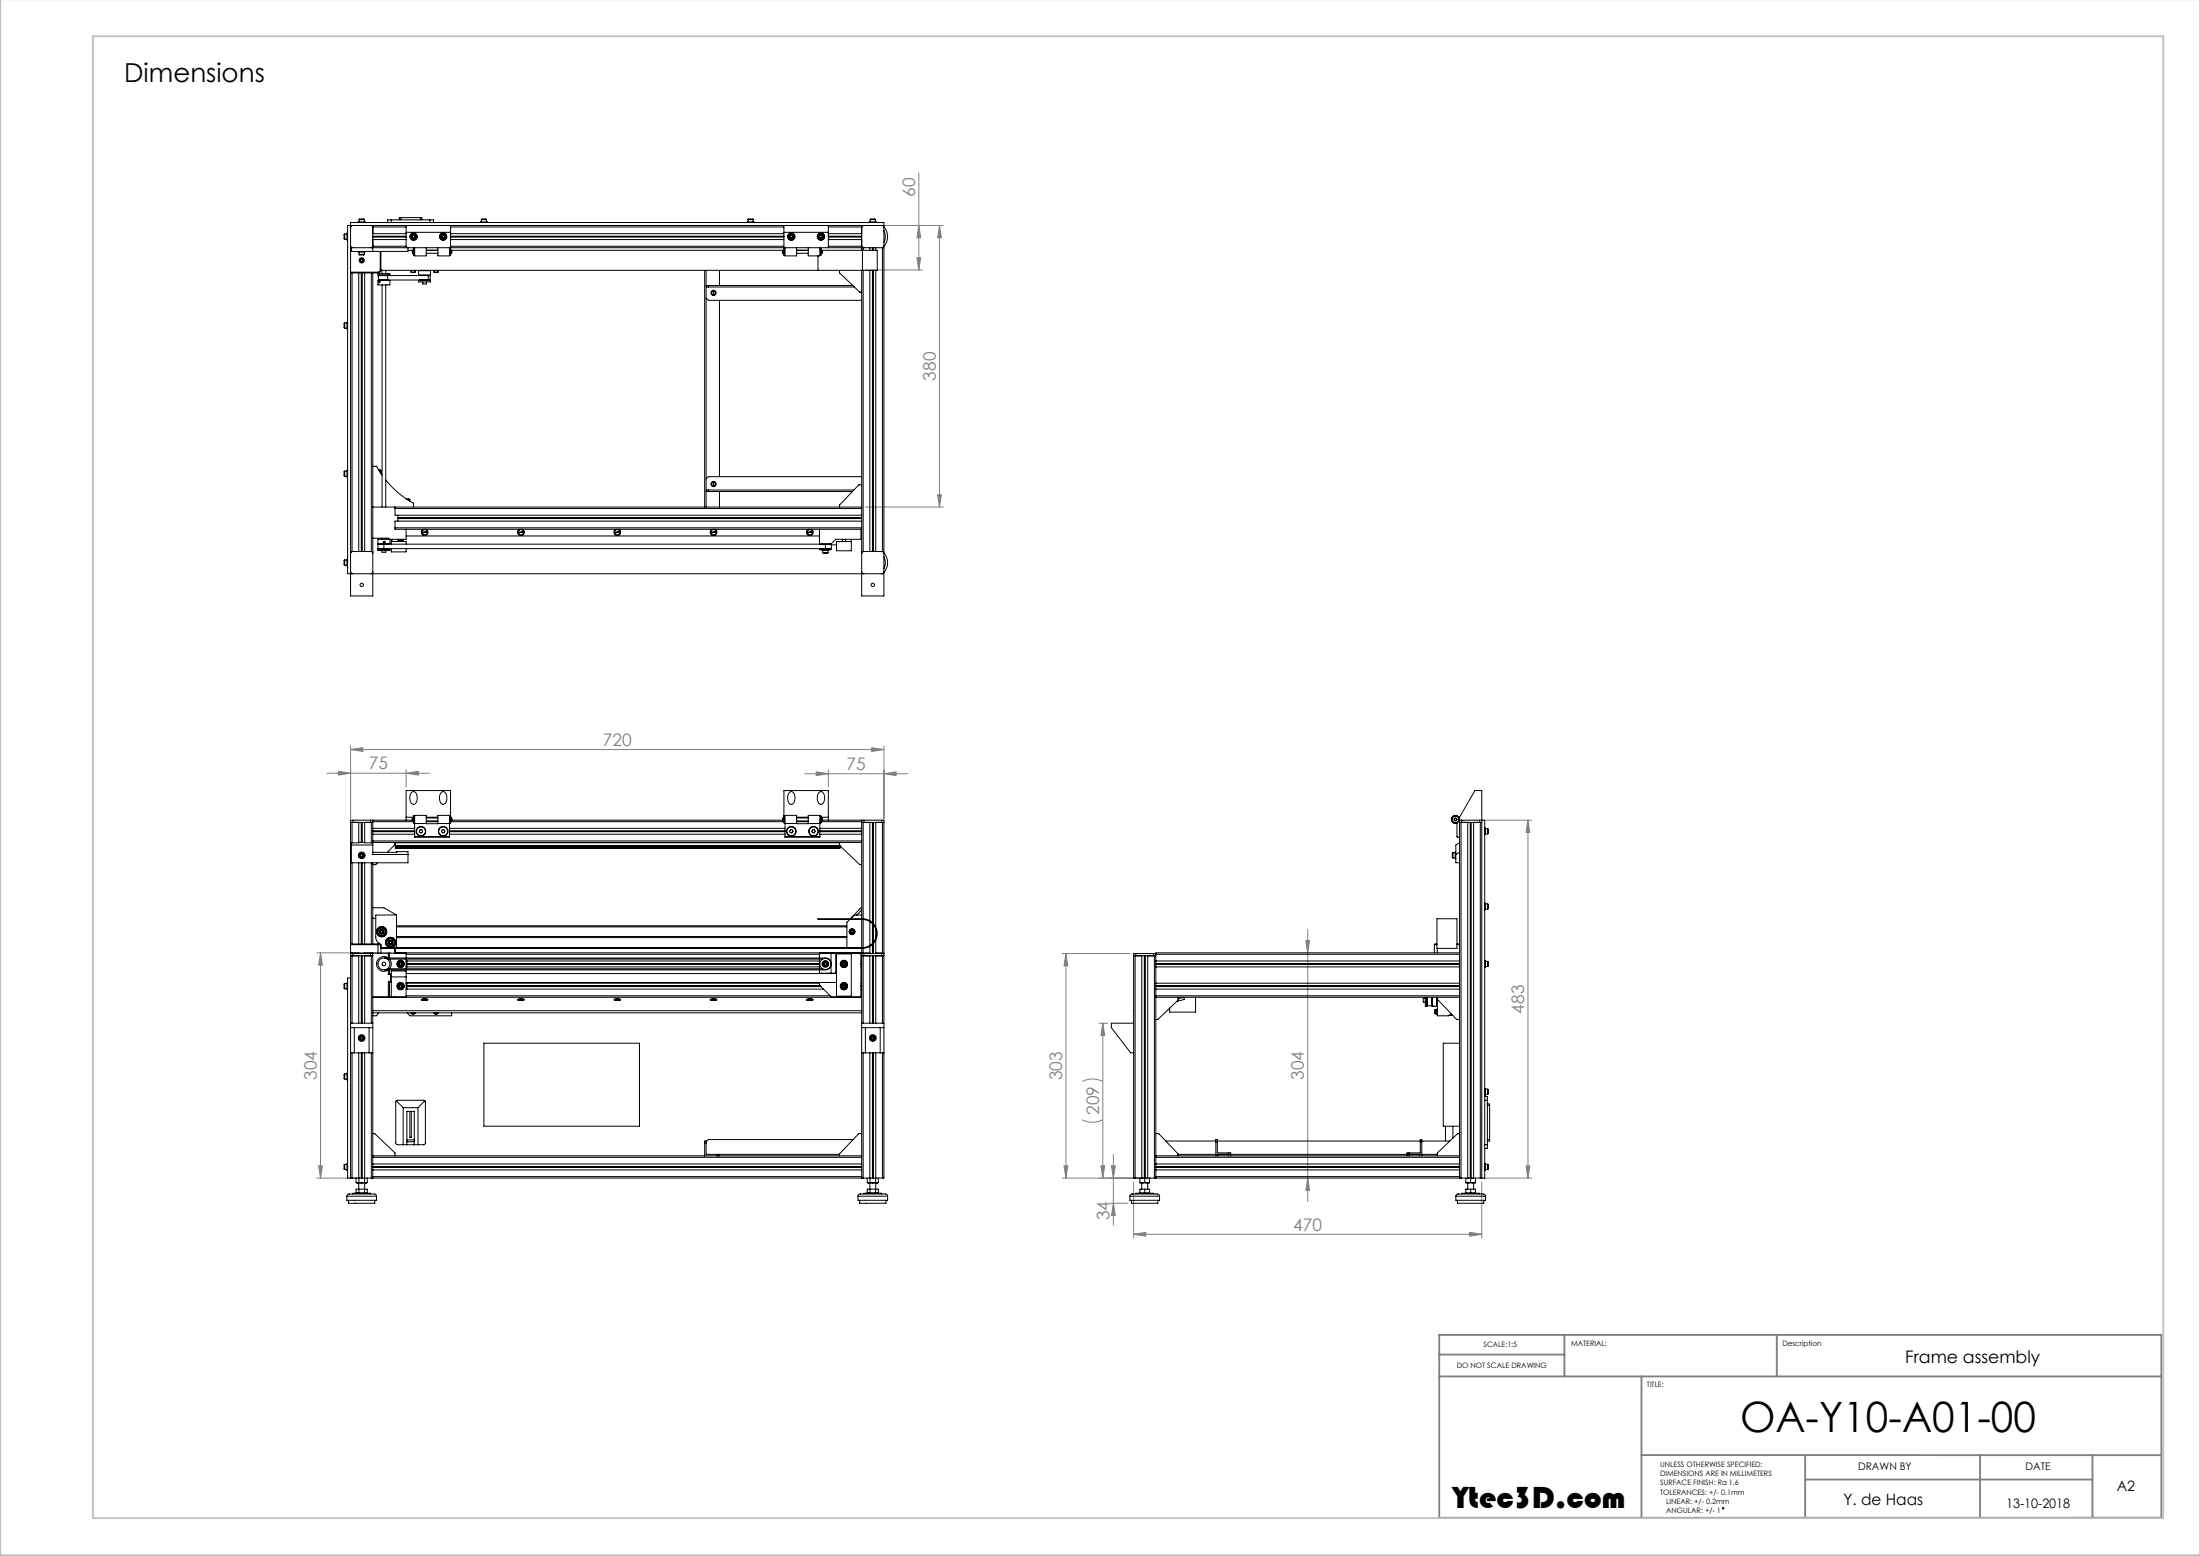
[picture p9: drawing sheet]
<svg xmlns="http://www.w3.org/2000/svg" width="594mm" height="420mm" viewBox="0 0 594 420" stroke-linecap="round" stroke-linejoin="round" font-family="sans-serif">
<circle cx="465.3" cy="407.1" r=".19" fill="none" stroke="#000" stroke-width=".27"/>
<path d="M388.6 365.6h33.8M388.6 371.5h195M422.4 360.3v11.2M443.2 371.5v38.3M479.7 360.3v11.2M443.2 392.8h140.4M487.4 399.4h77.6M487.4 392.8v17M534.6 392.8v16.9M565 392.8v16.9M388.6 409.7h195v-49.4h-195v49.5" fill="none" stroke="#808080" stroke-width=".5"/>
<path d="M.1 -.1v419.9h594M25.1 9.8h559v400h-559z" fill="none" stroke="#c0c0c0" stroke-width=".5"/>
<g fill="none" stroke="#808080" stroke-width=".27">
<path d="M248.1 46.6v26.3M224.7 60.9h30M233.7 72.9h15.4M247.6 69.6h1l-.5 3.3zM248.1 60.9l.5 3.3h-1zM253.7 60.9l.5 3.3h-1zM253.7 60.9v76M233.7 136.9h21M253.2 133.6h1l-.5 3.3zM88.3 208.7h27.7M91.4 208.2l3.3 .5-3.3 .5zM94.7 202.3l3.3-.5v1z"/>
<path d="M94.7 201.3v19.7M94.7 202.3h144M109.7 208.7l3.3-.5v1zM109.7 207.7v4.7M217.3 208.8h27.7M220.4 208.3l3.3 .5-3.3 .6zM223.7 207.8v4.6M235.4 201.8l3.3 .5-3.3 .5zM238.7 208.8l3.3-.5v1.1zM238.7 201.3v19.7M401.1 221.4h12.4M412.5 221.4l.6 3.3h-1.1z"/>
<path d="M412.5 221.4v96.6M85.5 257.2h20.2M86.5 257.2v60.8M86.5 257.2l.5 3.3h-1zM286.8 257.4h18.3M287.8 257.4v60.6M287.8 257.4l.5 3.3h-1zM352.6 253.9h1l-.5 3.3zM353.1 250.8v73.5M296.8 276.2h2.3M297.8 276.2l.5 3.3h-1.1zM297.8 276.2v41.8"/>
<path d="M292.2 291.9a6.2 6.2 0 0 1 5.6 0M85.5 318h12M86 314.7h1l-.5 3.3zM286.8 318h23.9M287.3 314.7h1l-.5 3.3zM292.2 302.3a6.2 6.2 0 0 0 5.6 0M297.2 314.7h1.1l-.5 3.3zM300.1 314.7h1l-.5 3.3zM300.6 311.6v19.1M306.1 319v15.2M353.1 318l.5 3.3h-1zM400.1 319v15.2"/>
<path d="M400.7 318h12.8M412 314.7h1.1l-.6 3.3zM299.6 324.8h4.9M300.6 324.8l.5 3.3h-1zM306.1 333.2l3.3-.6v1.1zM306.1 333.2h94M396.8 332.6l3.3 .6-3.3 .5z"/>
</g>
<g fill="#808080">
<path d="M109.7 208.7l3.3-.5v1zM91.4 208.2l3.3 .5-3.3 .5z"/>
<path d="M94.7 202.3l3.3-.5v1zM235.4 201.8l3.3 .5-3.3 .5zM220.4 208.3l3.3 .5-3.3 .6zM238.7 208.8l3.3-.5v1.1z"/>
<path d="M306.1 333.2l3.3-.6v1.1zM396.8 332.6l3.3 .6-3.3 .5z"/>
<path d="M412 314.7h1.1l-.6 3.3zM412.5 221.4l.6 3.3h-1.1zM353.1 318l.5 3.3h-1zM352.6 253.9h1l-.5 3.3zM300.6 324.8l.5 3.3h-1zM300.1 314.7h1l-.5 3.3z"/>
<path d="M247.6 69.6h1l-.5 3.3zM248.1 60.9l.5 3.3h-1z"/>
<path d="M86.5 257.2l.5 3.3h-1zM86 314.7h1l-.5 3.3zM287.8 257.4l.5 3.3h-1zM287.3 314.7h1l-.5 3.3z"/>
<path d="M253.7 60.9l.5 3.3h-1zM253.2 133.6h1l-.5 3.3z"/>
<path d="M297.8 276.2l.5 3.3h-1.1zM297.2 314.7h1.1l-.5 3.3z"/>
</g>
<g fill="none" stroke="#000" stroke-width=".27">
<path d="M96.8 60l-.4 .1M96.8 59.9h1.8M96.8 59.9v.2M97 59.3l.1-.2h1.1l.2 .2M97 59.3h1.4M97 59.3v.6M98.4 59.3v.6M98.6 60l.3 .1M98.6 59.9v.2M105.7 59.3v.8M108.2 58.7h-.4v.6M108.2 58.7v.6"/>
<path d="M108.2 58.7h5.3M113.5 58.7h.4v.6M113.5 58.7v.6M116.1 59.3v.8M130 59.3l.1-.2h1.1l.2 .2M130 59.3h1.4M130 59.3v.6M131.4 59.3v.6M202 59.3l.1-.2h1.1l.2 .2M202 59.3h1.4M202 59.3v.6M203.4 59.3v.6"/>
<path d="M234.8 60l-.4 .1M234.8 59.9h1.8M234.8 59.9v.2M235 59.3l.1-.2h1.1l.2 .2M235 59.3h1.4M235 59.3v.6M236.4 59.3v.6M236.6 60l.3 .1M236.6 59.9v.2M93.1 63.2l-.2 .1v1.1l.2 .2M93.1 63.2v1.4M93.1 64.6h.6"/>
<path d="M93.1 63.2h.6M93.8 64.8l.1 .3M93.9 63h-.2v1.8h.2M93.9 62.6l-.1 .4M94.7 66.9h.4l-.4-.4v82.8l.4-.4M94.7 73.5h7.4M94.7 73.7h7.4M94.9 66.9v1h15.3v-1M95.1 60.9l-.4 .4M95.1 73.7v75.2M95.3 60.9l-.5 .1-.1 .5M96.8 67.9v.1h1.8v-.1"/>
<path d="M96.9 73.7v75.2M97 68.7l.1 .1h1.1l.2-.1M97 68.7h1.4M97 68v.7M97.4 70.1l.3-.2 .3 .2v.3l-.3 .2-.3-.2zM97.6 73.7v75.2M97.7 73.7v75.2M97.8 73.7v75.2M98.4 68v.7M98.5 73.7v75.2M100.1 60.9l.4 .1 .2 .5M100.3 60.9l.4 .4"/>
<path d="M100.3 73.7v75.2M100.7 66.3l-.2 .4-.4 .2h-4.8l-.5-.2-.1-.4v-6.2h144v.8h-144.8v94h1.2l-.4-.4v6.4h6v-6.4l-.4 .4h132.8l-.4-.4v6.4h6v-6h-.4l.4-.4M100.7 60.9v.4M100.7 66.5v1.4M100.7 66.5l-.4 .4h132.4M100.7 73.7v75.6l-.4-.4M100.7 61.3v5.2M100.7 63.1h9M100.7 64.7h9M100.7 63.8h9M100.7 63.9h9M100.7 64h9"/>
<path d="M100.7 61.3h9M100.7 66.5h9M102 75.7h3.3v1.2h-3.3zM102 73.9h3.3v.4h-3.3zM102.1 73.5v.2M102.4 74.3v.1M102.4 75.6v.1M102.5 74.3v.1M102.5 75.6v.1M102.6 74.3v.1M102.6 75.6v.1M102.7 72.9l-.2 .4-.4 .2"/>
<path d="M102.7 72.9h.2a.8 .8 0 0 1-.8 .8M102.7 67.9v5M102.8 74.3v.1M102.8 75.6v.1M102.9 67.9v5.1h130M102.9 74.3v.1M102.9 75.6v.1M103 74.3v.1M103 75.6v.1M103.1 74.3v.1M103.1 75.6v.1M103.2 73v.9"/>
<path d="M103.2 76.9v60M103.2 74.3v.1M103.2 75.6v.1M103.3 74.3v.1M103.3 75.6v.1M103.4 74.3v.1M103.4 75.6v.1M103.6 74.3v.1M103.6 75.6v.1M103.7 74.3v.1M103.7 75.6v.1M103.8 74.3v.1"/>
<path d="M103.8 75.6v.1M103.9 74.3v.1M103.9 75.6v.1M104 74.3v.1M104 75.6v.1M104.1 74.3v.1M104.1 75.6v.1M104.2 73v.9M104.2 76.9v60M104.2 74.3v.1M104.2 75.6v.1M104.4 74.3v.1"/>
<path d="M104.4 75.6v.1M104.6 74.3v.1M104.6 75.6v.1M104.7 74.4h-2.5v1.2h2.5M104.7 74.4h11.4v1.2h-11.4M104.7 74.4v1.2M104.7 60.1v-.8h12.4v.8M104.7 74.3v.1M104.7 75.6v.1M104.8 74.3v.1M104.8 75.6v.1M104.9 74.3v.1"/>
<path d="M104.9 75.6v.1M109.7 60.9v6M109.7 62.7h12M110.2 67.6h1.4M111 73.4l.1 .2 1-.2M111 73.4h1.1M111 73v.4M111.3 67.7l.1-.1v.8zM111.4 68.4h.2M111.5 63.6h.3l.2 .3-.2 .3h-.3l-.2-.3zM111.8 67.1h-.2v1.8h.2M112 66.9v2.2h3.1v-2.2"/>
<path d="M112 67a1.01 1.01 0 0 0-.2 1.2v.8h.2M112.1 73v.4M113 73.1h3.2v1.2h-3.2zM113 75.7h3.2v.4h-3.2zM113.4 74.3v.1M113.4 75.6v.1M113.5 74.3v.1M113.5 75.6v.1M113.6 74.3v.1M113.6 75.6v.1M113.7 74.3v.1M113.7 75.6v.1"/>
<path d="M113.8 74.3v.1M113.8 75.6v.1M114 74.3v.1M114 75.6v.1M114.1 76.1v.6h1v-.6M114.1 73v.1M114.2 74.3v.1M114.2 75.6v.1M114.3 74.3v.1M114.3 75.6v.1M114.4 74.3v.1M114.4 75.6v.1"/>
<path d="M114.6 74.3v.1M114.6 75.6v.1M114.7 74.3v.1M114.7 75.6v.1M114.8 74.3v.1M114.8 75.6v.1M115 74.3v.1M115 75.6v.1M115.1 74.3v.1M115.1 75.6v.1M115.1 67.6h3.1M115.1 68.4h3.1"/>
<path d="M115.1 73v.1M115.2 74.3v.1M115.2 75.6v.1M115.3 74.3v.1M115.3 75.6v.1M115.4 74.3v.1M115.4 75.6v.1M115.5 74.3v.1M115.5 75.6v.1M115.6 74.3v1.4M115.7 74.3v.1M115.7 75.6v.1"/>
<path d="M115.8 74.3v.1M115.8 75.6v.1M115.9 74.3v.1M115.9 75.6v.1M117.2 73.4l.1 .2 1-.2M117.2 73.4h1.1M117.2 73v.4M118.2 66.9v2.2h3.2v-2.2M118.3 73v.4M119.5 63.6h.3l.2 .3-.2 .3h-.3l-.2-.3zM121.4 67a1.01 1.01 0 0 1 .1 1.2v.8h-.1M121.5 67.1h.2v1.8h-.2"/>
<path d="M121.7 60.9v6M121.7 63.1h90M121.7 64.7h90M121.7 63.8h90M121.7 63.9h90M121.7 64h90M121.7 61.3h90M121.7 66.5h90M121.7 67.6h89.9M121.7 68.4h.2M121.9 67.6v.8zM129.8 60.1v-.2h1.8v.2"/>
<path d="M190.3 73v63.9M190.7 73v63.9M190.7 77.1h39.5M190.7 77.5h40M191.3 77.1v.4M192.2 78.7l.4-.2v1.1l-.5-.3zM192.6 78.6h.1M192.6 79.5h.1M192.7 78.5a.56 .56 0 0 1 .5 .6 .56 .56 0 0 1-.5 .5zM194.3 73v4.1M201.8 60.1v-.2h1.8v.2M211.3 67.7l.1-.1v.8z"/>
<path d="M211.4 68.4h.2M211.7 60.9v6M211.7 62.7h12M211.8 67.1h-.2v1.8h.2M212 66.9v2.2h3.1v-2.2M212 67a1.01 1.01 0 0 0-.2 1.2v.8h.2M213.5 63.6h.3l.2 .3-.2 .3h-.3l-.2-.3zM215.1 67.6h3.1M215.1 68.4h3.1M218.2 66.9v2.2h3.2v-2.2M220.9 69.1v3.9M221.4 67a1.01 1.01 0 0 1 .1 1.2v.8h-.1"/>
<path d="M221.5 63.6h.3l.2 .3-.2 .3h-.3l-.2-.3zM221.5 67.1h.2v1.8h-.2M221.7 67.6h11.2M221.7 68.4h.2M221.9 67.6v.8zM223.7 60.9v6M223.7 63.1h9M223.7 64.7h9M223.7 63.8h9M223.7 63.9h9M223.7 64h9M223.7 61.3h9"/>
<path d="M223.7 66.5h9M226.7 73v.7l5.4 5.1 .6 .1M232.7 66.3l.1 .4 .5 .2M232.7 60.9v.4M232.7 66.5v.4M232.7 66.5l.4 .4M232.7 66.9h.4M232.7 61.3v5.2M232.7 66.9v.7M232.7 73v63.9M232.9 67.6h4v5.4h-4M232.9 67.6v5.4"/>
<path d="M233.1 60.9l-.4 .4M233.1 66.9v.7M233.1 73v75.9M233.3 60.9l-.5 .1-.1 .5M234.9 66.9v.7M234.9 73v75.9M235.6 66.9v.7M235.6 73v75.9M235.7 66.9v.7M235.7 73v75.9M235.8 66.9v.7M235.8 73v75.9"/>
<path d="M236.5 66.9v.7M236.5 73v75.9M238.1 60.9l.4 .1 .2 .5v4.8l-.2 .4-.4 .2h-5M238.3 60.9l.4 .4M238.3 66.9h.4v82h-.4M238.3 66.9v82M238.7 61.2a3.9 3.9 0 0 1-.4 5.7M238.7 62.3a3.4 3.4 0 0 1 0 3.1M93.1 87.2l-.2 .1v1.1l.2 .2M93.1 87.2v1.4M93.1 88.6h.6M93.1 87.2h.6"/>
<path d="M93.9 87h-.2v1.8h.2M190.7 80.5l.6 .6h41.4M194.3 81.1v47.6M93.1 127.2l-.2 .1v1.1l.2 .2M93.1 127.2v1.4M93.1 128.6h.6M93.1 127.2h.6M93.9 127h-.2v1.8h.2M100.7 125.9h1l1.5 2.3M100.7 136.9h132M102.3 126.9h.3M102.6 126.9l.3 .2v.7"/>
<path d="M102.6 126.9v.5M104.2 129.6a31.6 31.6 0 0 0 7.5 6.3v1M106.7 136.9v.4M106.7 137.3v1.8h126M106.7 137.3h126M107.5 139.1v1.6M107.5 139.8h125.2M107.5 139.9h125.2M107.5 140h125.2M109.7 134.7h.8l.2 .2M110.1 134.9h.6M110.7 134.9v.4"/>
<path d="M190.7 132.7h39.5M190.7 132.3h39.8M191.3 132.3v.4M192.2 130.3l.4-.2v1.1l-.5-.3zM192.6 130.2h.1M192.6 131.1h.1M192.7 130.1a.56 .56 0 0 1 .5 .6 .56 .56 0 0 1-.5 .5zM194.3 132.7v4.2M232.7 130.9h-.9l-5.1 5.4v.6M232.7 136.9v.4M232.7 137.3v5.2M232.7 128.7h-41.4l-.6 .6"/>
<path d="M93.1 151.2l-.2 .1v1.1l.2 .2M93.1 151.2v1.4M93.1 152.6h.6M93.1 151.2h.6M93.8 152.8l.1 .3M93.9 151h-.2v1.8h.2M93.9 150.6l-.1 .4M94.7 148.9h.4M95.1 148.9h5.2M95.3 148.9l-.5 .1-.1 .5v4.9l.6 .5h4.8l.5-.3 .1-5.1-.2-.5-.4-.1M100.3 148.9h.4M100.7 145.3h4.2l.3 .3"/>
<path d="M102 148.2h3.3v.4h-3.3zM102.4 146.8v.1M102.4 148.1v.1M102.5 146.8v.1M102.5 148.1v.1M102.6 146.8v.1M102.6 148.1v.1M102.7 146.8v.1M102.7 148.1v.1M102.9 146.8v.1M102.9 148.1v.1M103 146.8v.1"/>
<path d="M103 148.1v.1M103.1 146.8v.1M103.1 148.1v.1M103.2 148.6v.5h1v-.5M103.2 145.3v.3M103.2 146.8v.1M103.2 148.1v.1M103.3 146.8v.1M103.3 148.1v.1M103.4 146.8v.1M103.4 148.1v.1M103.6 146.8v.1"/>
<path d="M103.6 148.1v.1M103.7 146.9h-1.6v1.2h1.6M103.7 148.1h119.2M103.7 146.9v1.2M103.7 146.9h119.2M103.7 146.1l.2 .3-.2 .2M103.8 146.8v.1M103.8 148.1v.1M104 146.8v.1M104 148.1v.1M104.1 146.8v.1M104.1 148.1v.1"/>
<path d="M104.2 145.3v.3M104.2 146.8v.1M104.2 148.1v.1M104.3 146.8v.1M104.3 148.1v.1M104.4 146.8v.1M104.4 148.1v.1M104.5 146.8v.1M104.5 148.1v.1M104.6 146.8v.1M104.6 148.1v.1M104.8 146.8v.1"/>
<path d="M104.8 148.1v.1M104.9 146.8v.1M104.9 148.1v.1M105.2 145.6h-3.2v1.2h3.3v-1.2M105.7 146.2h4v.7M105.7 148.1v.9h4v-.9M105.7 145.6v1.3M105.9 145.6v.6M106.7 142.5v.4h126M106.7 142.5h126M107.5 145.8l.1 .1h1.1l.2-.1M107.5 145.8h1.4"/>
<path d="M107.5 145.6v.2M108.9 145.6v.2M109.7 142.9v2.7h-4.5M109.7 144.7h111.6M113.9 143.6h.1M114 143.7l.1 .1M114.1 143.8l-.1 .1M114.2 143.1l.6-.2 .6 .5-1.5 .3zM114.3 142.9a.89 .89 0 0 0-.3 1.3 .89 .89 0 0 0 1.3 0 .89 .89 0 0 0-.2-1.3M115.3 143.4v.1M115.3 143.5l-1.2 .3M115.3 143.5l.1 .1"/>
<path d="M115.4 143.4a.75 .75 0 0 0-.9-.5 .75 .75 0 0 0-.6 .7M115.4 143.4h.1M115.4 143.6a.75 .75 0 0 1-.6 .8 .75 .75 0 0 1-.8-.5M115.4 143.6h.1M115.4 143.6l-1.4 .3M139.9 143.6h.1M140 143.7l.1 .1M140.1 143.8l-.1 .1M140.2 143.1l.6-.2 .6 .5-1.5 .3zM140.3 142.9a.89 .89 0 0 0-.3 1.3 .89 .89 0 0 0 1.3 0 .89 .89 0 0 0-.2-1.3M141.3 143.4v.1M141.3 143.5l-1.2 .3"/>
<path d="M141.3 143.5l.1 .1M141.4 143.4a.75 .75 0 0 0-.9-.5 .75 .75 0 0 0-.6 .7M141.4 143.4h.1M141.4 143.6a.75 .75 0 0 1-.6 .8 .75 .75 0 0 1-.8-.5M141.4 143.6h.1M141.4 143.6l-1.4 .3M165.9 143.6h.1M166 143.7l.1 .1M166.1 143.8l-.1 .1M166.2 143.1l.6-.2 .6 .5-1.5 .3zM166.3 142.9a.89 .89 0 0 0-.3 1.3 .89 .89 0 0 0 1.3 0 .89 .89 0 0 0-.2-1.3M167.3 143.4v.1"/>
<path d="M167.3 143.5l-1.2 .3M167.3 143.5l.1 .1M167.4 143.4a.75 .75 0 0 0-.9-.5 .75 .75 0 0 0-.6 .7M167.4 143.4h.1M167.4 143.6a.75 .75 0 0 1-.6 .8 .75 .75 0 0 1-.8-.5M167.4 143.6h.1M167.4 143.6l-1.4 .3M191.9 143.6h.1M192 143.7l.1 .1M192.1 143.8l-.1 .1M192.2 143.1l.6-.2 .6 .5-1.5 .3zM192.3 142.9a.89 .89 0 0 0-.3 1.3 .89 .89 0 0 0 1.3 0 .89 .89 0 0 0-.2-1.3"/>
<path d="M193.3 143.4v.1M193.3 143.5l-1.2 .3M193.3 143.5l.1 .1M193.4 143.4a.75 .75 0 0 0-.9-.5 .75 .75 0 0 0-.6 .7M193.4 143.4h.1M193.4 143.6a.75 .75 0 0 1-.6 .8 .75 .75 0 0 1-.8-.5M193.4 143.6h.1M193.4 143.6l-1.4 .3M217.9 143.6h.1M218 143.7l.1 .1M218.1 143.8l-.1 .1M218.2 143.1l.6-.2 .6 .5-1.5 .3z"/>
<path d="M218.3 142.9a.89 .89 0 0 0-.3 1.3 .89 .89 0 0 0 1.3 0 .89 .89 0 0 0-.2-1.3M219.3 143.4v.1M219.3 143.5l-1.2 .3M219.3 143.5l.1 .1M219.4 143.4a.75 .75 0 0 0-.9-.5 .75 .75 0 0 0-.6 .7M219.4 143.4h.1M219.4 143.6a.75 .75 0 0 1-.6 .8 .75 .75 0 0 1-.8-.5M219.4 143.6h.1M219.4 143.6l-1.4 .3M221.3 142.9v3.9h3.1l1.3-1.2h6.8v-2.7M221.4 148.1h3v.3h-3zM221.9 146.8l.1 .1"/>
<path d="M222 148.4v.1h1.8v-.1M222 148.1h.1M222.2 149.2l.1 .1h1.1l.2-.1M222.2 149.2h1.4M222.2 148.5v.7M222.9 146.9h1.6v1.2h-1.6M222.9 146.9v1.2M223.6 148.5v.7M223.8 148.1h.1M223.8 146.8v.1M224.5 147.1h1.4M225.9 146.2h4v2.5h-4z"/>
<path d="M227.5 145.6v.6M228.3 145.6v.6M229.9 145.6v.6M232.7 142.9v6.4l.4-.4M232.7 148.9h.4M232.7 142.5v.4M232.7 140.7h-126v1.8M233.1 148.9h5.2M233.3 148.9l-.5 .1-.1 .5v4.9l.6 .5h4.8l.5-.3 .1-5.1-.2-.5-.4-.1M238.3 148.9a3.9 3.9 0 0 1 .4 5.6M238.7 150.3a3.4 3.4 0 0 1 0 3.1M111.2 213.9a.91 .91 0 0 1 1 0 .91 .91 0 0 1 .4 .9 1.62 1.62 0 0 1-1.1 2.3 2.28 2.28 0 0 1-.3-3.2z"/>
<path d="M119.2 213.9a.91 .91 0 0 1 1 0 .91 .91 0 0 1 .4 .9 1.62 1.62 0 0 1-1.1 2.3 2.28 2.28 0 0 1-.3-3.2zM213.2 213.9a.91 .91 0 0 1 1 0 .91 .91 0 0 1 .4 .9 1.62 1.62 0 0 1-1.1 2.3 2.28 2.28 0 0 1-.3-3.2zM221.2 213.9a.91 .91 0 0 1 1 0 .91 .91 0 0 1 .4 .9 1.62 1.62 0 0 1-1.1 2.3 2.28 2.28 0 0 1-.3-3.2zM94.7 222h.4M94.9 228.1h5.8M95.1 222h5.2M95.1 222v5.5M95.1 232.9v21.9M95.3 221.4h-.6v96.6M95.3 221.4v.6M95.3 221.4h4.8M96.9 222v5.5h-2v5.4h15.3v-3l-9.5 .2"/>
<path d="M96.9 232.9v21.9M96.9 227.4h1.6M97.4 230.7l.3-.2 .3 .2v.4l-.3 .1-.3-.1zM97.6 222v5.4M97.6 232.9v21.9M97.7 222v5.4M97.7 232.9v21.9M97.8 222v5.4M97.8 232.9v21.9M98.5 222v5.5h2.2M98.5 232.9v21.9M100.1 221.4h.6"/>
<path d="M100.1 221.4v.6M100.3 222h.4M100.3 222v5.5M100.3 232.9v21.9M100.7 227v.4M100.7 221.4v.4M100.7 221.8v5.2M100.7 227.4v3.2h9.5M100.7 232.9v21.9M100.7 221.4h10.6M100.7 227.4h132M100.7 227h132"/>
<path d="M100.7 225.2h11.3M100.7 223.6h11.3M100.7 224.5h11.3M100.7 224.3h11.3M100.7 224.4h11.3M100.7 221.8h10.9M101.9 232.9l-.5 .5h-.7M106.7 227.4l-.1 .6-2 2.1M106.8 228.7h.1M106.8 228.3h.1M106.8 228.3v.1M106.8 228.6v.1"/>
<path d="M106.8 228.6h.1M106.8 228.4h.1M106.8 228.4v.2M106.8 227.5h119.9M106.8 227.4v.9M106.8 228.7v.3h120v-.3M106.8 228.9h120M106.8 228.7h120M106.8 228.3h120M106.8 228.4h120M106.8 228.6h120M109.7 220.6h1.9"/>
<path d="M111.4 220.8v.8M111.4 220.8h.2M111.4 221.6h.2M111.8 220.3h-.2v1.8h.2M112 222.3v-2.2h3.1v2.2M112 220.2h-.2v2h.2M112 225.8v.2h9.4v-.2M112 222.3h3.1M112 225.8h9.4M112 222.3v3.5M113.4 224h.5l.2 .4-.2 .4h-.5l-.2-.4zM115.1 220.8h3.1"/>
<path d="M115.1 221.6h3.1M115.1 222.3h3.1M115.1 220.6h3.1M115.1 221.8h3.1M118.2 222.3v-2.2h3.2v2.2M118.2 222.3h3.2M119.4 224h.4l.3 .3-.2 .5h-.4l-.3-.3zM121.4 220.2h.1v2h-.1M121.4 222.3v3.5M121.4 225.2h90.6M121.4 223.6h90.6M121.4 224.5h90.6"/>
<path d="M121.4 224.3h90.6M121.4 224.4h90.6M121.5 220.3h.2v1.8h-.2M121.7 220.3v-6.9h-12v8M121.7 220.8h.2M121.7 221.6h.2M121.7 221.8h89.9M121.9 220.8v.8M122 221.4h89.3M211.4 220.8v.8M211.4 220.8h.2M211.4 221.6h.2"/>
<path d="M211.7 220.3v-6.9h12v8M211.8 220.3h-.2v1.8h.2M212 222.3v-2.2h3.1v2.2M212 220.2h-.2v2h.2M212 225.8v.2h9.4v-.2M212 222.3h3.1M212 225.8h9.4M212 222.3v3.5M213.5 224h.4l.2 .5-.3 .3h-.4l-.2-.5zM215.1 220.8h3.1M215.1 221.6h3.1M215.1 222.3h3.1"/>
<path d="M215.1 220.6h3.1M215.1 221.8h3.1M218.2 222.3v-2.2h3.2v2.2M218.2 222.3h3.2M219.4 224h.5l.2 .4-.2 .4h-.5l-.2-.4zM221.4 220.2h.1v2h-.1M221.4 222.3v3.5M221.4 225.2h11.3M221.4 223.6h11.3M221.4 224.5h11.3M221.4 224.3h11.3M221.4 224.4h11.3"/>
<path d="M221.5 220.3h.2v1.8h-.2M221.7 220.8h.2M221.7 221.6h.2M221.7 220.6h2M221.7 221.8h11M221.9 220.8v.8M222 221.4h10.7M226.7 227.4v.8l5.4 5.1 .6 .1M226.8 228.7h.1M226.8 228.3h.1M226.8 228.3v.1M226.8 228.6v.1"/>
<path d="M226.8 228.6h.1M226.8 228.4h.1M226.8 228.4v.2M232.7 221.4h.6M232.7 227v.4M232.7 221.4v.4M232.7 222h.4M232.7 221.8v5.2M232.7 227.4v20.6M233.1 222h5.2M233.1 222v26M233.3 221.4v.6"/>
<path d="M233.3 221.4h4.8M234.9 222v26.5M235.6 222v27M235.7 222v27.1M235.8 222v27.2M236.5 222v28.2M238.1 221.4h.6v96.6h-.4M238.1 221.4v.6M238.3 222h.4M238.3 222v35.2M392.3 230.2l-.2 .2v1l.2 .2M392.3 230.2v1.4"/>
<path d="M392.3 231.6h.6M392.3 230.2h.6M393.1 230h-.2v1.8h.2M394.1 221.2a1.1 1.1 0 0 0-1.3-1.1 1.1 1.1 0 0 0-.9 1.4 1.1 1.1 0 0 0 1.5 .7v3.6l.7 .2M394.1 221.4h.6M394.1 222h.4M394.1 227.5l-1 .6v4.8h1M394.1 230.1l-1 .5M394.5 222h5.2M394.5 222v96M394.7 221.4h4.8M394.7 221.4v.6"/>
<path d="M396.3 222v96M397 222v96M397.1 222v97.2M397.2 222v96M397.9 222v96M399.5 221.4h1.4v96.6h-.8M399.5 221.4v.6M399.7 222h.4M399.7 222v96M400.9 223.5h.1v1.8h-.1M401 223.7h.7M401 225.1h.7"/>
<path d="M401.7 223.7l.1 .2v1l-.1 .2M401.7 223.7v1.4M94.7 257.4h.6M94.7 255h8.2M94.7 258h.4M94.7 257.2h2.2v.2M94.7 254.8h7.4M95.1 257.2l-.4 .2M95.1 258h5.2M95.1 258v18.2M95.3 257.4v.6M95.3 257.4h4.8"/>
<path d="M96.9 258v18.2M96.9 257.3h1.6M97.3 257.3v.1M97.6 258v18.2M97.7 258v18.2M97.8 258v18.2M98.1 257.3v.1M98.5 257.4v-.2h2.2v54.8M98.5 258v18.2M100.1 257.4h.6M100.1 257.4v.6M100.3 258h.4"/>
<path d="M100.3 257.2l.3 .2M100.3 258v18.2M100.7 257.3h9v1.3M100.7 247.9h.8M100.7 245h3l3.4 2M102.1 254.8h.6l.2 .2M102.1 254.8v2.5M102.8 251.3l.3-.2 .3 .2v.4l-.3 .1-.3-.1zM102.8 255.4h.1M102.9 255.8h130a3.8 3.8 0 0 0 3.8-3.8 3.8 3.8 0 0 0-3.8-3.8h-12v-.2h12a4 4 0 0 1 4 4 4 4 0 0 1-4 4h-130M102.9 255v2.3M103.1 250.2a1.3 1.3 0 0 1 1.3 1.3 1.3 1.3 0 0 1-1.3 1.3"/>
<path d="M103.1 250.2a1.3 1.3 0 0 0-1.3 1.3 1.3 1.3 0 0 0 1.3 1.3M103.1 250.2h.5M103.1 252.8h.5M103.8 258.6h119.1a1.6 1.6 0 0 1 1.6 1.6 1.6 1.6 0 0 1-1.6 1.6h-119.1M104.6 258.9h117.5M104.9 257.3v1.3a2 2 0 0 0-2.7 .2 2 2 0 0 0 0 2.7 2 2 0 0 0 2.7 .3v1.2M104.9 253.1h1.1M105.2 258.9a2 2 0 0 1 0 2.6M105.2 254.2l.3-.2 .3 .2v.4l-.3 .1-.3-.1zM105.2 257.3v1.3M106.7 257.2v.1M106.7 256v1.2"/>
<path d="M106.7 257.2h126M107.1 247h-5.6v6a2.28 2.28 0 0 0 1 1.8M107.1 247v8.4l-.4 .4M107.1 250.2h121.6M107.1 249.9h121.6M107.1 252.8h121.6M107.1 253.1h121.6M109.7 258.9v2.6M109.7 257.6h111.6M109.9 259.4v1.6M221.3 258.6v-1.3h11.2v11.8h-8l-3.2-3.2v-.7M221.3 258.9v2.6"/>
<path d="M221.3 259.4h-111.6M224.4 257.3v2.4M225.7 257.3v5.4h-4.4M225.9 257.5h4v11.4h-4zM229.4 248.2l-.7 .8v6.8M229.8 251.2h.4l.2 .2-.1 .4h-.4l-.2-.3zM231.3 247l-.7 .1-.6 .5M231.3 247h1.4M232.5 259.4h.2M232.5 257.6h.2M232.7 257.4h.6M232.7 245l-3.1 3"/>
<path d="M232.7 258h.4M232.7 257.2v.2M232.7 248.2v7.6M232.7 256v1.2M232.7 257.4v54.6M232.7 245.6l-1.4 1.4M233.1 257.2l-.4 .2M233.1 258h5.2M233.1 257.2h1.8M233.1 248.2v7.6M233.1 256v1.2M233.1 258v18.2"/>
<path d="M233.3 257.4v.6M233.3 257.4h4.8M234.9 248.8v6.4M234.9 255.5v1.9M234.9 258v18.2M235.6 249.3v5.4M235.6 254.9v2.5M235.6 258v18.2M235.7 249.4v5.2M235.7 254.8v2.6M235.7 258v18.2M235.8 249.5v4.9"/>
<path d="M235.8 254.7v2.7M235.8 258v18.2M236.5 250.8v2.4M236.5 253.7v3.7M236.5 258v18.2M236.5 257.2h1.8M238.1 257.4h.6M238.1 257.4v.6M238.3 258h.4M238.3 257.2l.3 .2M238.3 258v18.2M306.1 258h.4"/>
<path d="M306.5 258h5.2M306.5 258v60M306.7 257.4h-.6v60.6h.4M306.7 257.4h4.8M306.7 257.4v.6M308.3 258v60M309 258v60M309.1 258v61.2M309.2 258v60M309.9 258v60M311.5 257.4h.6M311.5 257.4v.6"/>
<path d="M311.7 258h.4M311.7 258v60M312.1 259.4h82M312.1 257.6h82M312.1 257.6v11.2M387.3 255h.7M387.3 255v2.2M388 248h5.4v8h-5.4zM388 254.8h-.5l-.2 .2M388.1 256v1.2M393.4 255h.7M393.4 254.8h.7"/>
<path d="M394.1 257.2h-82v.4M394.1 257.2v.4M394.1 257.2v-36.6l4.1-7.2h1.9v104.6M394.1 257.6v11.2M400.9 243.8h.1v1.8h-.1M400.9 259.3h.1v1.8h-.1M401 259.5h.7M401 244h.7M401 245.4h.7M401.7 259.5l.1 .2v1l-.1 .2M401.7 244l.1 .2v1l-.1 .2M401.7 259.5v1.4"/>
<path d="M401.7 244v1.4M93.1 265.5l-.2 .2v1l.2 .2M93.1 265.5v1.4M93.1 266.9h.6M93.1 265.5h.6M93.9 265.3h-.2v1.8h.2M94.7 276.2h6M94.7 277.4h6M94.7 264h-.8v54h.8M95.7 277.4v6.8M99.7 277.4v6.8M100.7 272.8h132"/>
<path d="M100.7 273.4h132M100.7 269.2h132M102.1 273.4l-.4 .8h-1M104.6 261.5h117.5M104.9 265l.3 .2M104.9 265v4.1M104.9 263h.6v2h-.6M105.2 262.8l-.3 .2M105.2 261.8v1M105.2 265.2v3.9M105.2 265.2h.5M105.2 262.8h.5"/>
<path d="M105.4 269.1l-.1 .1M105.7 263.7h4M106.7 269.1v.1M107.8 266.1l.3-.3 .3 .2 .1 .3-.3 .2-.3-.1zM107.9 260l.3-.2 .3 .2v.4l-.3 .1-.3-.1zM109.7 265.2h116.2M109.7 262.8h116.2M109.7 261.8v7.3h-9M109.7 262.1h-4v7M109.7 267h112.7M109.7 261h.2M109.7 261h111.6"/>
<path d="M109.7 268.8h114.5M109.9 265.4v1.6M109.9 260.1h111.4M109.9 260.2h111.4M109.9 266.1h111.6M109.9 266.2h111.7M109.9 260.3h111.4M109.9 266.3h111.8M109.9 273.4l.8 .8h11.2v-.8M110.9 273.4a.7 .7 0 0 0 .6 .4 .7 .7 0 0 0 .7-.4M111.1 273.4l.4 .2 .5-.2M111.3 273.4h.5"/>
<path d="M113.7 269.8l1.2-.2 .7 .2-1.2 .2zM113.9 269.9h.1M113.9 269.9l.1 .1M114 270h.1M115.4 269.8l-1-.1-.5 .2M115.4 269.8l-1.5 .1M115.4 269.8v.1M115.4 269.9l-.1 .1M115.4 269.9l-1.4 .1M115.4 269.9h.1M117.1 273.4a.7 .7 0 0 0 .6 .4 .7 .7 0 0 0 .7-.4M117.3 273.4l.4 .2 .5-.2"/>
<path d="M117.5 273.4h.5M139.7 269.8l1.2-.2 .7 .2-1.2 .2zM139.9 269.9l.1 .1M140 270h.1M141.4 269.9l-.8-.2-.7 .2M141.4 269.9l-.1 .1M141.4 269.9h-1.5M141.4 269.9h.1M165.7 269.8l1.2-.2 .7 .2-1.2 .2zM165.9 269.9h.1M166 270h.1M167.4 269.8l-1-.1-.5 .2"/>
<path d="M167.4 269.8l-1.5 .1M167.4 269.8v.1M167.4 269.9l-.1 .1M167.4 269.9l-1.4 .1M167.4 269.9h.1M191.7 269.8l1.2-.2 .7 .2-1.2 .2zM191.9 269.9h.1M192 270h1.3M192 270h.1M193.4 269.8l-1-.1-.5 .2M193.4 269.8v.1M193.4 269.8l-1.5 .1"/>
<path d="M217.7 269.8l1.2-.2 .7 .2-1.2 .2zM217.9 269.9h.1M218 270h1.3M218 270h.1M219.4 269.8l-1-.1-.5 .2M219.4 269.8v.1M219.4 269.8l-1.5 .1M221.3 261.8v1M221.3 265.4h-111.6M222.6 260l.3-.2 .3 .2v.4l-.3 .1-.3-.1zM224.4 260.7v2M227.6 260l.3-.2 .3 .2v.4l-.3 .1-.3-.1z"/>
<path d="M227.6 266l.3-.2 .3 .3-.1 .3-.3 .1-.3-.2zM232.5 265.4h.2M232.5 267h.2M232.5 261h.2M232.5 260.1h.2M232.5 260.2h.2M232.5 266.1h.2M232.5 266.2h.2M232.5 260.3h.2M232.5 266.3h.2M232.5 268.8h.2M232.7 276.2h6"/>
<path d="M232.7 277.4h6M233.7 277.4v6.8M237.7 277.4v6.8M306.1 272.8h.1M306.1 276.2h-6v1.2l5.2 6.8h.8M312.1 268.8v.4M312.1 269.2h82M312.1 265.4h82M312.1 267h82M312.1 261h82M312.1 260.1h82M312.1 260.2h82"/>
<path d="M312.1 266.1h82M312.1 266.2h82M312.1 260.3h82M312.1 266.3h82M312.1 268.8h82M312.1 269.2v42.8M318.1 269.2l-.1 .8-5.3 5.1-.6 .1M318.1 269.6l1.5-.4 .2 .6-2.1 .5M322.8 269.2v4h-7v-1.1M384.8 269.5h-.5v1h.5M384.8 269.2v2.4h.5v-1.6M385.3 269.2v.8"/>
<path d="M385.3 269.7h.1M385.3 269.9h.1M385.3 270.1h.1M385.3 270.3h.1M385.3 269.4h.1M385.3 269.5h.1M385.3 269.6h.1M385.3 270.4h.1M385.3 270.5h.1M385.3 270.7h.1M385.3 269.3h.1M385.3 270.9h.1"/>
<path d="M385.3 271h.1M385.3 271.1h.1M385.3 271.2h.1M385.3 271.3h.1M385.4 269.2v2.3h1.2v-2.3M386.6 269.7h.1M386.6 269.9h.1M386.6 270.1h.1M386.6 270.3h.1M386.6 269.4h.1M386.6 269.5h.1M386.6 269.6h.1"/>
<path d="M386.6 270.4h.1M386.6 270.5h.1M386.6 270.7h.1M386.6 269.3h.1M386.6 270.9h.1M386.6 271h.1M386.6 271.1h.1M386.6 271.2h.1M386.6 271.3h.1M386.7 269.2v.8M387.5 272.5l-.1 .2 .1 .9M387.5 272.5v1.1"/>
<path d="M387.5 273.6h.5M387.5 272.5h.5M387.9 269.2v2.4h-1.2v-1.6M387.9 269.5h.2M387.9 270.5h.2M388.1 269.6l5.2 5.5 .8 .1M388.1 272.4v1.4M388.1 269.2v5h3l.8-.5M391.2 274.1h1.1M394.1 268.8v.4M394.1 269.2v42.8M401 260.9h.7"/>
<path d="M93.1 289.9l-.2 .2v1l.2 .2M93.1 289.9v1.4M93.1 291.3h.6M93.1 289.9h.6M93.9 289.7h-.2v1.8h.2M94.7 284.2h6M95.1 284.2v33.8M96.9 284.2v33.8M97.4 280l.3-.2 .3 .2v.4l-.3 .1-.3-.1zM97.6 284.2v33.8M97.7 284.2v33.8M97.8 284.2v33.8"/>
<path d="M98.5 284.2v33.8M100.3 284.2v33.8M107 297.1l.4-.1h7l.3 .1M107 297.1l-.1 .4v11l.1 .4 .4 .1h7l.4-.3 .1-11.2-.2-.4M107 297.1l1.9 1.9M108.9 299h4M108.9 299v10M110.7 300v7h.4v-7M112.9 299v10M114.7 297.1l-1.8 1.9M130.7 281.6h42v22.4h-42zM232.7 284.2h6"/>
<path d="M233.1 284.2v33.8M234.9 284.2v33.8M235.4 280l.3-.2 .3 .2v.4l-.3 .1-.3-.1zM235.6 284.2v33.8M235.7 284.2v33.8M235.8 284.2v33.8M236.5 284.2v33.8M238.3 284.2v33.8M394.1 281.6h-4.4v22.4h4.4M400.9 293.8h.1v1.8h-.1M400.9 297h.7M400.9 296h.7v14h-.7"/>
<path d="M401 294h.7M401 295.4h.7M401.6 298h.6v.4M401.6 298.4h.6M401.7 294l.1 .2v1l-.1 .2M401.7 294v1.4M402.2 298.4v9.2M93.1 314.3l-.2 .2v1l.2 .2M93.1 314.3v1.4M93.1 315.7h.6M93.1 314.3h.6M93.9 314.1h-.2v1.8h.2"/>
<path d="M94.7 318h.4M95.1 318h5.2M96.2 319.2l.3 .1M96.2 318v1.2M96.5 319.3h1.2M96.9 319.3v1.7M96.9 319.2l.8 .1M96.9 319.2l-.4 .1M96.9 318v1.2M97.7 319.3h1.1M98.4 319.2l-.7 .1M98.4 319.2l.4 .1"/>
<path d="M98.4 318v1.2M98.5 319.3v1.7M99.2 319.2l-.4 .1M99.2 318v1.2M100.3 318h.4M100.7 306h.5l5.4 5.2 .1 .8M100.7 317.6v.4M100.7 312v.4M100.7 312.4v5.2M100.7 318h132M100.7 312h132M100.7 315.8h132"/>
<path d="M100.7 317.6h132M100.7 312.4h132M100.7 314.2h132M100.7 315.1h132M100.7 314.9h132M100.7 315h132M109.9 307.7h2M109.9 309v-9h2v9M109.9 308.2h2M190.3 308.6h.4M193.7 311.6v.4M194.3 311.6v.4"/>
<path d="M226.7 311.6v.4M226.7 311.6h-36v-3.6h-.4v4M230.4 307.6h-39.1l-.6 .6M232.7 306h-.9l-5.1 5.6M232.7 317.6v.4M232.7 312v.4M232.7 318h.4M232.7 312.4v5.2M233.1 318h5.2M234.2 319.2l.3 .1M234.2 318v1.2M234.5 319.3h1.2"/>
<path d="M234.9 319.3v1.7M234.9 319.2l.8 .1M234.9 319.2l-.4 .1M234.9 318v1.2M235.7 319.3h1.1M236.4 319.2l-.7 .1M236.4 319.2l.4 .1M236.4 318v1.2M236.5 319.3v1.7M237.2 319.2l-.4 .1M237.2 318v1.2M306.5 318h5.2"/>
<path d="M307.8 318v1.3h.6M307.8 319.2l.6 .1M308.3 319.3v1.7M308.4 319.3h1.3M309.1 319.2l.6 .1M309.1 319.2l-.7 .1M309.9 319.3v1.7M310.4 318v1.3h-.7M310.4 319.2l-.7 .1M311.7 318h.4M312.1 306h.8l5.2 5.6M312.1 312v.4"/>
<path d="M312.1 317.6v.4M312.1 318h82M312.1 312h82M312.1 315.8h82M312.1 317.6h82M312.1 312.4h82M312.1 314.2h82M312.1 315.1h82M312.1 314.9h82M312.1 315h82M312.1 312.4v5.2M314.8 308h13.5"/>
<path d="M318.1 311.6h70M318.1 311.6v.4M328.3 308.2h.4M328.3 312v-4.4h.4v3.6h3.6v.8M328.7 308h54.8M328.9 311.6v.4M331.7 311.2v.8M379.9 312v-.8h3.6v-3.6h.4v4.4M380.5 311.2v.8M383.3 311.6v.4M383.5 308.2h.4M383.9 308h7.6"/>
<path d="M390.3 304v4M392.3 304v3.2M394.1 306h-.6l-5.4 5.2v.8M394.1 312v.4M394.1 317.6v.4M394.1 318h.4M394.1 312.4v5.2M394.5 318h5.2M395.8 318v1.3h.6M395.8 319.2l.6 .1M396.3 319.3v1.7M396.4 319.3h1.3"/>
<path d="M397.1 319.2l.6 .1M397.1 319.2l-.7 .1M397.9 319.3v1.7M398.4 318v1.3h-.7M398.4 319.2l-.7 .1M399.7 318h.4M400.9 314.1h.1v1.8h-.1M400.9 309h.7M401 315.7h.7M401 314.3h.7M401.6 307.6h.6M401.7 314.3l.1 .2v1l-.1 .2"/>
<path d="M401.7 314.3v1.4M402.2 307.6v.4h-.6M93.7 322.9v1.1h8v-1.1M93.7 322.9h8M94.1 324v.8h7.1v-.8M94.3 322.3l-.5 .2-.1 .4M94.3 322.3h1.1a21.5 21.5 0 0 1 6.1 .2l.2 .4M96.2 321.9h.7M96.2 321.9l.3 .2M96.2 321.9v-.9h3v.9M96.5 322.1h-1.2v.2M96.5 322.1h3.6v.2"/>
<path d="M96.9 321.9h1.5M96.9 321v.9M98.4 321.9h.8M98.4 321v.9M99.2 321.9l-.3 .2M231.7 322.9v1.1h8v-1.1M231.7 322.9h8M232.1 324v.8h7.1v-.8M234.2 321.9h.7M234.2 321.9l.3 .2M234.2 321.9v-.9h3v.9M234.5 322.1h-1.2v.2"/>
<path d="M234.5 322.1h3.6v.2M234.9 321.9h1.5M234.9 321v.9M236.4 321.9h.8M236.4 321v.9M237.2 321.9l-.3 .2M239 322.3h-6.7l-.5 .2-.1 .4M239.1 322.3l.4 .2 .2 .4M305.1 322.9l.3-.6h1.5a21.5 21.5 0 0 1 6 .2l.2 .4M305.1 322.9v1.1h8v-1.1M305.1 322.9h8M305.5 324v.8h7.1v-.8"/>
<path d="M306.7 322.3v-.2h4.8v.2M307.8 321.9l.1 .2M307.8 321.9h1.3M307.8 321.9v-.9h2.6v.9M309.1 321.9h1.3M309.1 321v.9M310.4 321.9l-.1 .2M393.1 322.9l.3-.6h1.5a21.5 21.5 0 0 1 6 .2l.2 .4M393.1 322.9v1.1h8v-1.1M393.1 322.9h8M393.5 324v.8h7.1v-.8M394.7 322.3v-.2h4.8v.2"/>
<path d="M395.8 321.9l.1 .2M395.8 321.9h1.3M395.8 321.9v-.9h2.6v.9M397.1 321.9h1.3M397.1 321v.9M398.4 321.9l-.1 .2"/>
<circle cx="97.7" cy="70.3" r=".7"/>
<circle cx="97.7" cy="70.3" r=".53"/>
<circle cx="102.4" cy="76.1" r=".21"/>
<circle cx="111.7" cy="63.9" r=".9"/>
<circle cx="111.7" cy="63.9" r="1"/>
<circle cx="111.7" cy="63.9" r=".7"/>
<circle cx="111.7" cy="63.9" r=".53"/>
<circle cx="119.7" cy="63.9" r=".7"/>
<circle cx="119.7" cy="63.9" r=".53"/>
<circle cx="119.7" cy="63.9" r="1"/>
<circle cx="119.7" cy="63.9" r=".9"/>
<circle cx="192.7" cy="79.1" r=".7"/>
<circle cx="213.7" cy="63.9" r=".9"/>
<circle cx="213.7" cy="63.9" r="1"/>
<circle cx="213.7" cy="63.9" r=".52"/>
<circle cx="213.7" cy="63.9" r=".7"/>
<circle cx="221.7" cy="63.9" r=".9"/>
<circle cx="221.7" cy="63.9" r="1"/>
<circle cx="221.7" cy="63.9" r=".7"/>
<circle cx="221.7" cy="63.9" r=".53"/>
<circle cx="192.7" cy="130.7" r=".7"/>
<circle cx="97.7" cy="157.9" r=".45"/>
<circle cx="103.7" cy="146.4" r=".25"/>
<circle cx="235.7" cy="157.9" r=".45"/>
<circle cx="97.7" cy="230.9" r=".7"/>
<circle cx="97.7" cy="230.9" r=".52"/>
<circle cx="97.7" cy="230.9" r=".9"/>
<circle cx="113.7" cy="224.4" r="1.3"/>
<circle cx="113.7" cy="224.4" r="1.2"/>
<circle cx="119.7" cy="224.4" r="1.2"/>
<circle cx="119.7" cy="224.4" r="1.3"/>
<circle cx="213.7" cy="224.4" r="1.2"/>
<circle cx="213.7" cy="224.4" r="1.3"/>
<circle cx="219.7" cy="224.4" r="1.3"/>
<circle cx="219.7" cy="224.4" r="1.2"/>
<circle cx="393" cy="221.2" r=".4"/>
<circle cx="393" cy="221.2" r=".9"/>
<circle cx="393" cy="221.2" r="1"/>
<circle cx="393" cy="221.2" r=".3"/>
<circle cx="103.1" cy="251.5" r="1.18"/>
<circle cx="103.1" cy="251.5" r="1.12"/>
<circle cx="103.1" cy="251.5" r="1.4"/>
<circle cx="103.1" cy="251.5" r=".52"/>
<circle cx="103.1" cy="251.5" r="1.06"/>
<circle cx="103.1" cy="251.5" r=".7"/>
<circle cx="105.5" cy="254.4" r="1.4"/>
<circle cx="105.5" cy="254.4" r="1.06"/>
<circle cx="105.5" cy="254.4" r="1.12"/>
<circle cx="105.5" cy="254.4" r=".53"/>
<circle cx="105.5" cy="254.4" r=".7"/>
<circle cx="105.5" cy="254.4" r="1.18"/>
<circle cx="105.5" cy="254.4" r="1.3"/>
<circle cx="230.1" cy="251.5" r=".7"/>
<circle cx="230.1" cy="251.5" r=".8"/>
<circle cx="230.1" cy="251.5" r=".53"/>
<circle cx="103.7" cy="260.2" r="1.61"/>
<circle cx="103.7" cy="260.2" r=".5"/>
<circle cx="108.2" cy="266.2" r=".52"/>
<circle cx="108.2" cy="260.2" r=".9"/>
<circle cx="108.2" cy="266.2" r=".7"/>
<circle cx="108.2" cy="260.2" r="1"/>
<circle cx="108.2" cy="266.2" r=".9"/>
<circle cx="108.2" cy="260.2" r=".7"/>
<circle cx="108.2" cy="266.2" r="1"/>
<circle cx="108.2" cy="260.2" r=".52"/>
<circle cx="222.9" cy="260.2" r=".9"/>
<circle cx="222.9" cy="260.2" r="1.5"/>
<circle cx="222.9" cy="260.2" r=".7"/>
<circle cx="222.9" cy="260.2" r=".52"/>
<circle cx="227.9" cy="260.2" r=".7"/>
<circle cx="227.9" cy="266.2" r=".53"/>
<circle cx="227.9" cy="266.2" r=".9"/>
<circle cx="227.9" cy="260.2" r=".9"/>
<circle cx="227.9" cy="260.2" r="1"/>
<circle cx="227.9" cy="266.2" r=".7"/>
<circle cx="227.9" cy="266.2" r="1"/>
<circle cx="227.9" cy="260.2" r=".53"/>
<circle cx="97.7" cy="280.2" r=".9"/>
<circle cx="97.7" cy="280.2" r=".7"/>
<circle cx="97.7" cy="280.2" r=".53"/>
<circle cx="235.7" cy="280.2" r=".53"/>
<circle cx="235.7" cy="280.2" r=".9"/>
<circle cx="235.7" cy="280.2" r=".7"/>
</g>
<text font-size="11.3" x="469.8" y="386.6">OA-Y10-A01-00</text>
<text font-size="8.5" x="392.2" y="407">Ytec3D.com</text>
<text font-size="7.1" x="33.5" y="22">Dimensions</text>
<g font-size="4.7" fill="#808080">
<text x="247.1" y="53.1" transform="rotate(-90 247.1 53.1)">60</text>
<text x="252.7" y="102.7" transform="rotate(-90 252.7 102.7)">380</text>
<text x="162.8" y="201.3">720</text>
<text x="99.6" y="207.7">75</text>
<text x="228.6" y="207.8">75</text>
<text x="411.5" y="273.6" transform="rotate(-90 411.5 273.6)">483</text>
<text x="85.5" y="291.5" transform="rotate(-90 85.5 291.5)">304</text>
<text x="286.8" y="291.6" transform="rotate(-90 286.8 291.6)">303</text>
<text x="352.1" y="291.5" transform="rotate(-90 352.1 291.5)">304</text>
<text x="296.7" y="301" transform="rotate(-90 296.7 301)">209</text>
<text x="299.6" y="329.4" transform="rotate(-90 299.6 329.4)">34</text>
<text x="349.2" y="332.1">470</text>
</g>
<text font-size="4.7" x="514.4" y="368">Frame assembly</text>
<text font-size="4.2" x="497.8" y="406.1">Y. de Haas</text>
<text font-size="3.9" x="571.5" y="402.5">A2</text>
<text font-size="3.5" x="541.7" y="407">13-10-2018</text>
<g font-size="2.8">
<text x="501.7" y="396.9">DRAWN BY</text>
<text x="546.9" y="396.9">DATE</text>
</g>
<g font-size="2">
<text x="400.6" y="363.7">SCALE:1:5</text>
<text x="424.2" y="363.2">MATERIAL:</text>
<text x="481.3" y="363.2">Description</text>
<text x="393.3" y="369.3">DO NOT SCALE DRAWING</text>
<text x="444.7" y="374.5">TITLE:</text>
<text x="448.2" y="395.9">UNLESS OTHERWISE SPECIFIED:</text>
<text x="448.2" y="398.4">DIMENSIONS ARE IN MILLIMETERS</text>
<text x="448.2" y="400.9">SURFACE FINISH: Ra 1.6</text>
<text x="448.2" y="403.4">TOLERANCES: +/- 0.1mm</text>
<text x="449.9" y="405.9">LINEAR: +/- 0.2mm</text>
<text x="449.9" y="408.4">ANGULAR: +/- 1</text>
</g>
</svg>
